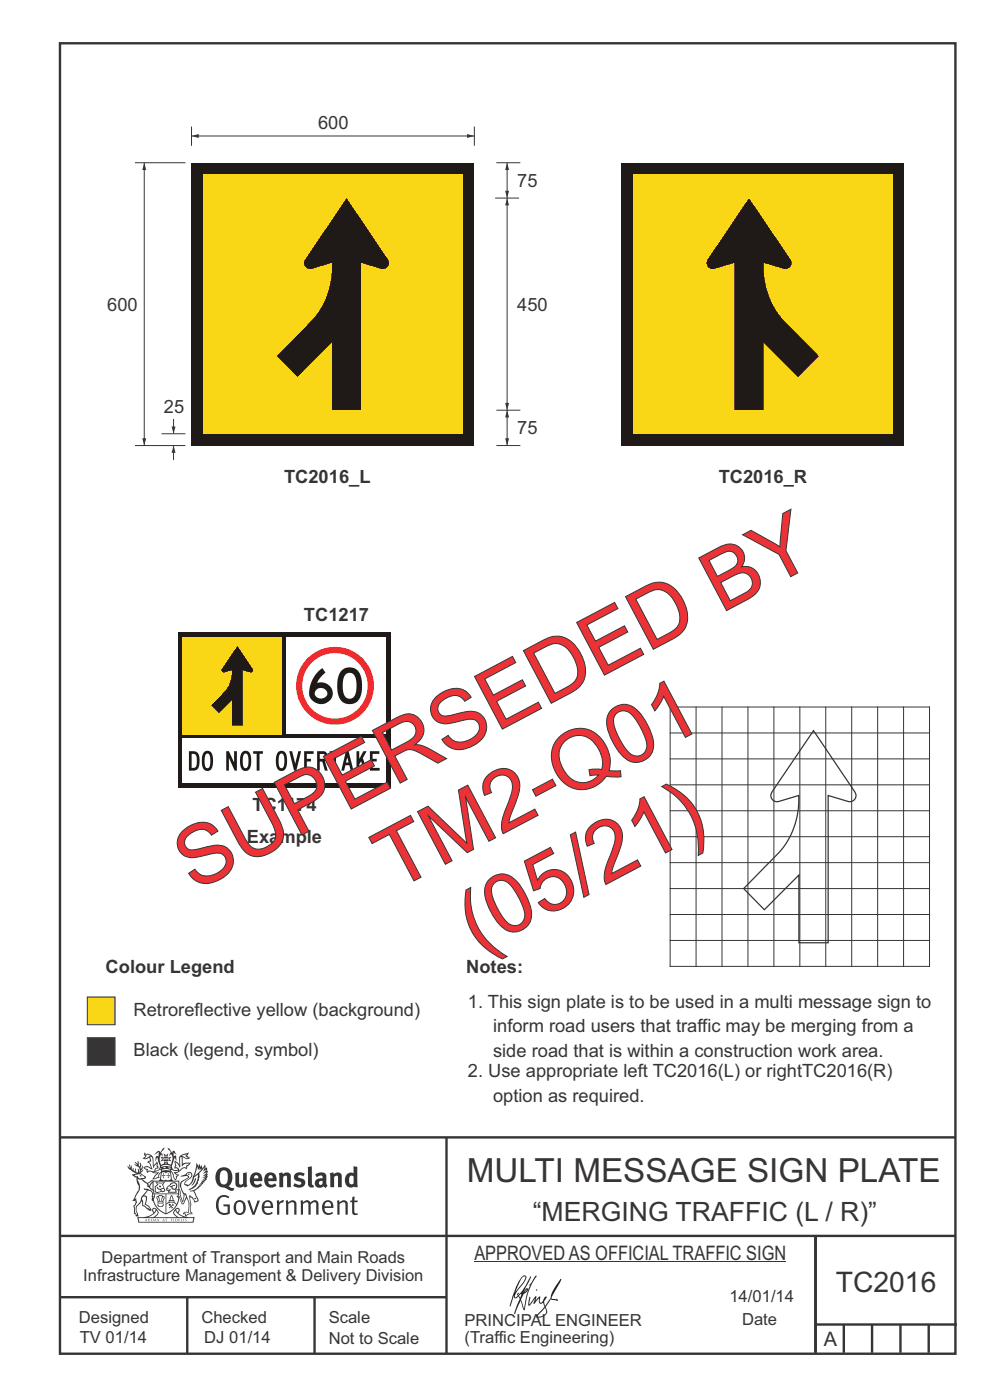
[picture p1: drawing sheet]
<svg xmlns="http://www.w3.org/2000/svg" width="210mm" height="297mm" viewBox="0 0 210 297" stroke-linecap="round" stroke-linejoin="round" font-family="sans-serif">
<g fill="none" stroke="#373435" stroke-width=".51">
<path d="M12.7 9.2h190v278h-190zM12.7 241.3h190M94.7 241.4v45.8M12.7 275.2h82M12.7 262.2h190.1M39.7 275.2v12M66.7 275.2v12M173 262.1v24.9M173 281h30M179 281v6M185 281v6M191 281v6"/>
<path d="M197 281v6"/>
</g>
<path d="M100.6 267.7h66.2" fill="none" stroke="#373435" stroke-width=".21"/>
<g fill="#373435">
<path d="M47 248.4a2.55 2.55 0 0 0 0 2.7l.3 .2a.81 .81 0 0 0 1-1v-.5a1.04 1.04 0 0 0-1.1-1.5zM46.3 248.1a1.82 1.82 0 0 1 2.1-.2 1.82 1.82 0 0 1 .9 1.8 2.29 2.29 0 0 1-.8 2l.7 .3h.5l-.2 .6a2.87 2.87 0 0 1-2-.7 2.12 2.12 0 0 1-1.7-3.1z" fill-rule="evenodd"/>
<path d="M49.9 248.9l.8-.2v2a.46 .46 0 0 0 .3 .6 .46 .46 0 0 0 .6-.3v-2.1l.7-.2v2.4l.2 .5-.5 .3-.3-.3a1.02 1.02 0 0 1-1.2 .3 1.02 1.02 0 0 1-.6-1.1z" fill-rule="evenodd"/>
<path d="M54 249.5l-.1 .5h.9a.49 .49 0 0 0-.2-.6 .49 .49 0 0 0-.6 .1zM53.4 249.1a1.34 1.34 0 0 1 1.6-.2 1.34 1.34 0 0 1 .6 1.5v.2h-1.7a.77 .77 0 0 0 .5 .8 .77 .77 0 0 0 .9-.4l.3 .5a1.59 1.59 0 0 1-2 .2 1.59 1.59 0 0 1-.5-2.1z" fill-rule="evenodd"/>
<path d="M57 249.5l-.1 .5h1a.49 .49 0 0 0-.2-.6 .49 .49 0 0 0-.7 .1zM56.4 249.1a1.34 1.34 0 0 1 1.6-.2 1.34 1.34 0 0 1 .7 1.5v.2h-1.8a.77 .77 0 0 0 .5 .8 .77 .77 0 0 0 .9-.4l.4 .5a1.59 1.59 0 0 1-2.1 .2 1.59 1.59 0 0 1-.5-2.1z" fill-rule="evenodd"/>
<path d="M59.2 248.9l.7-.2 .1 .4a.95 .95 0 0 1 1-.3 .95 .95 0 0 1 .7 .8v2.3h-.8v-2.3a.46 .46 0 0 0-.8 .1v2.2h-.8z" fill-rule="evenodd"/>
<path d="M62.6 249.1a1.75 1.75 0 0 1 2-.1l-.2 .5-.6-.2a.43 .43 0 0 0-.6 .3l.4 .3a1.04 1.04 0 0 1 1.2 1.1 1.04 1.04 0 0 1-1.4 1l-1.2-.4 .3-.6 1 .4 .4-.4a.88 .88 0 0 0-1-.5l-.4-.2-.1-.4z" fill-rule="evenodd"/>
<path d="M65.3 247.6l.8-.2 .1 3.8 .3 .2 .1 .4a.88 .88 0 0 1-1 0 .88 .88 0 0 1-.3-1z" fill-rule="evenodd"/>
<path d="M67.8 250.6a.43 .43 0 0 0-.1 .7 .43 .43 0 0 0 .7-.1v-.7zM66.8 249.1a1.7 1.7 0 0 1 2.4 .1v1.9l.3 .4-.4 .5-.5-.4a1.03 1.03 0 0 1-1.7-.1 1.03 1.03 0 0 1 .8-1.5h.7v-.4a.8 .8 0 0 0-1.2 .1z" fill-rule="evenodd"/>
<path d="M70 248.9l.7-.2 .1 .4a.95 .95 0 0 1 1-.3 .95 .95 0 0 1 .7 .8v2.3h-.8v-2.3a.46 .46 0 0 0-.8 .1v2.2h-.8z" fill-rule="evenodd"/>
<path d="M74.3 249.5a1.48 1.48 0 0 0 0 1.7h.5l.2-.1v-1.5l-.3-.2zM75 247.4l.8 .1 .1 4.4h-.7l-.1-.2a1.26 1.26 0 0 1-1.4 0 1.26 1.26 0 0 1-.5-1.3 1.29 1.29 0 0 1 .4-1.4 1.29 1.29 0 0 1 1.4-.1z" fill-rule="evenodd"/>
<path d="M46.4 253.9a1.72 1.72 0 0 1 2.3 0l-.3 .3a1.24 1.24 0 0 0-1.4-.2 1.24 1.24 0 0 0-.6 1.4 1.49 1.49 0 0 0 1.2 1.9l.7-.1v-1.3h-.8l-.1-.4h1.3v1.9a1.93 1.93 0 0 1-2.2 0 1.93 1.93 0 0 1-.7-2.2l.2-.8z" fill-rule="evenodd"/>
<path d="M50.4 255.1a1.65 1.65 0 0 0 .2 2.2 .99 .99 0 0 0 1-1.4 .78 .78 0 0 0-.4-.8 .78 .78 0 0 0-.8 0zM50 254.9a1.33 1.33 0 0 1 1.6-.1 1.33 1.33 0 0 1 .5 1.4 1.31 1.31 0 0 1-1.3 1.6 1.31 1.31 0 0 1-1.2-1.6v-.6z" fill-rule="evenodd"/>
<path d="M52.5 254.7l.4-.1 .9 2.6 .8-2.5h.5l-1.1 3h-.5z" fill-rule="evenodd"/>
<path d="M56.3 255.2l-.2 .7h1.3a.7 .7 0 0 0-.3-.8 .7 .7 0 0 0-.8 .1zM55.9 255a1.22 1.22 0 0 1 1.5-.2 1.22 1.22 0 0 1 .5 1.5h-1.8a.93 .93 0 0 0 .5 1 .93 .93 0 0 0 1.1-.2l.2 .3a1.43 1.43 0 0 1-1.8 .1 1.43 1.43 0 0 1-.6-1.7z" fill-rule="evenodd"/>
<path d="M58.7 254.7l.4-.1 .1 .5 .4-.4 .6-.1-.2 .5a.66 .66 0 0 0-.8 .7v1.9h-.4z" fill-rule="evenodd"/>
<path d="M60.6 254.7l.4-.1 .1 .5a.94 .94 0 0 1 1-.5 .94 .94 0 0 1 .8 .8v2.3h-.5l-.1-2.5a.81 .81 0 0 0-1.2 .3v2.2h-.4z" fill-rule="evenodd"/>
<path d="M63.7 254.7l.5-.1 .1 .5 .4-.3a.78 .78 0 0 1 1.1 .3 .9 .9 0 0 1 1-.5 .9 .9 0 0 1 .8 .8v2.3h-.5l-.1-2.5a.67 .67 0 0 0-1.1 .3v2.2h-.5v-2.4l-.4-.3-.7 .4v2.3h-.5z" fill-rule="evenodd"/>
<path d="M69 255.2l-.1 .7h1.3a.7 .7 0 0 0-.3-.8 .7 .7 0 0 0-.9 .1zM68.7 255a1.22 1.22 0 0 1 1.5-.2 1.22 1.22 0 0 1 .5 1.5h-1.8a.93 .93 0 0 0 .4 1 .93 .93 0 0 0 1.2-.2l.1 .3a1.44 1.44 0 0 1-1.7 .1 1.44 1.44 0 0 1-.6-1.7z" fill-rule="evenodd"/>
<path d="M71.4 254.7l.5-.1 .1 .5a.94 .94 0 0 1 1-.5 .94 .94 0 0 1 .8 .8v2.3h-.5l-.1-2.5a.81 .81 0 0 0-1.2 .3v2.2h-.4z" fill-rule="evenodd"/>
<path d="M74.7 253.9l.5-.1v.9h.7l-.1 .3h-.6v2.2l.1 .2h.5l.1 .3a.75 .75 0 0 1-1.2-.6v-2.1h-.4v-.3h.4z" fill-rule="evenodd"/>
<path d="M30.8 244.9l1.1 .3-.9 .5h-.4l.6-.5zM31.8 245.4h.2a2.44 2.44 0 0 1 .4 1.9l.1 .5 .7-1-.1 .6 .3 .3a.57 .57 0 0 0-.6 .7l-1-.1-.5 .2 .2-.5-.8-.3 .7-.1 .9 .5 .1-.1-.6-1.3-.2-.2h.5zM30.7 244.4l-.1 .5 .2 .4-.6 .4a1.04 1.04 0 0 0 1.4-.1l.2 .6-.3 .1-.2 .4a.94 .94 0 0 1 .8 1.1l-.2-.1a1.16 1.16 0 0 0-1.5-.1l.3 .4 .4 .2 .1 .5 .2 .1 .1-.2a.94 .94 0 0 1 1.1 .2l.8 .1-1.2 1.2a1.13 1.13 0 0 0 1.2-.2l.4-.1-.1-.4 .5-.8a.83 .83 0 0 0-.6 1.1l-.3-.1-.7 .4 1.1-1.4-.5 .1-.5-.1 1.3-.5-.1-.1-.9 .4v-.3l.2-.2 .3 .1 .1-.3-.2-.4v-.6l-.1-.4-.7 1v-.7a1.42 1.42 0 0 0-1.6-1.8z" fill-rule="evenodd"/>
<path d="M38.5 245.2l.5-.2 .7-.1-.6 .3 .8 .5h-.3zM38.3 245.5l.2-.1 .1 2a1.69 1.69 0 0 1 1.6-.6l-.8 .5 .1 .5a1.1 1.1 0 0 0-1.5 .6l-.1-.5-.2-.2h-.5l.3-.4-.3-.7a1.42 1.42 0 0 1 .8 1.1l.2-.1zM37.1 246.2l.1 1-.2 .3 .1 .4h.5l.1 .2a.96 .96 0 0 1-1.1-.1l-.1 .1a1.06 1.06 0 0 0 1.3 .2v.1a.72 .72 0 0 1-1 .2l.3 .5 .6 .2-.4 .2-.1 .6-.2-.3-.4-1.1-.4-.4 .4 .9a1.54 1.54 0 0 0 .7 1.2l.2-.3a.58 .58 0 0 1 .4-.8l.2-.1h-.3l-.5-.3 .9-.5a.93 .93 0 0 1 1.2-.5v.2l.2-.2 .1-.5a.99 .99 0 0 0 .7-.8l-1.3 .1-.3 .2-.1-1.4 .9 .4 .9-.3h-.4l-.5-.4 .4-.7-.6 .2a1.46 1.46 0 0 0-1.4 2.1v.4l-.2-.4z" fill-rule="evenodd"/>
<path d="M35.6 248.9l.2 .1-.1 .3 .4 .1h-.4v.6l-.1-.6h-.3l.3-.1z" fill-rule="evenodd"/>
<path d="M34.6 248.9l.2 .1v.3l.3 .1h-.3l-.1 .6v-.6h-.4l.4-.1z" fill-rule="evenodd"/>
<path d="M34.3 248.8a.57 .57 0 0 1 .9 .2 .57 .57 0 0 1 .9-.2l.2 1.4h-.2a.57 .57 0 0 1-.9 0 .69 .69 0 0 1-1.1 0zM34.2 248.1l-.3 2.1-.2 .4h3l-.2-.4-.3-2.1h-.2v.2l-.8-.1-.8 .1v-.2z" fill-rule="evenodd"/>
<path d="M34.2 252.4a.3 .3 0 0 0 .6 0 .3 .3 0 0 0-.6 0zM33.3 250.9l.3 .3-.3 .4a.79 .79 0 0 0 0 1.3l.8-.2-.1-.3a.55 .55 0 0 1-.7-.6l.1-.1 .2 .3 .3 .2 .8-.2-.4-.7 .4-.4-.7 .2zM33 250.7l1.1 .2 .9-.2-.4 .6 .4 1.2a.56 .56 0 0 1-.8 .3l-.2 .1a.73 .73 0 0 1-.9 .1 .73 .73 0 0 1-.3-1v-.4l.6-.4z" fill-rule="evenodd"/>
<path d="M35.6 251.8l.7-.4a.58 .58 0 0 1 1-.1 .58 .58 0 0 1-.4 .9l-.3-.3a.43 .43 0 0 1 .6-.4 .57 .57 0 0 0-.8 .2l-.2-.1-.3 .1 .4 .2a.55 .55 0 0 0 .9 .4v.5h-1.3l.3-.4-.1-.1-.6 .1 .2-.3-.2-.1zM35.4 251.8l-.1 .2a.39 .39 0 0 0 .2 .6h.3l-.2 .4h1.9l-.1-.8a.86 .86 0 0 0-.1-1.3 .86 .86 0 0 0-1.3 .4z" fill-rule="evenodd"/>
<path d="M36 254.8h.8v.2h-.8zM36.4 253.8l.2 .8h-.4zM36.4 253.5l-.3 .5-.1 .6h-.2v.4l-.7 .4 .2 .1a1.48 1.48 0 0 1 2.1 .2l.2-.1-.6-.5v-.5h-.2l-.1-.6z" fill-rule="evenodd"/>
<path d="M35.8 255.4l.4 .1 .1 .3 .3-.2-.2-.2a.38 .38 0 0 1 .5 .5l-.2-.2-.3 .2 .3 .2-.3 .3-.1-.4-.4 .4-.1-.2 .4-.3-.1-.1-.2 .1z" fill-rule="evenodd"/>
<path d="M34.5 254h.2v.2l-.2 .6h-.2zM33.6 255.3h.9v.2a.55 .55 0 0 1-.8 .4v-.2l-.2-.1zM33.4 254h.2l.2 .8h-.2zM33.6 255l.8-.1 .1 .2h-.8zM33.8 253.7h.5l-.2 1.1h-.1zM33.3 253.8l-.1 .3 .3 1.1a.48 .48 0 0 0-.1 .6 .48 .48 0 0 0 .5 .2h.5a.49 .49 0 0 0 .2-.8l.3-1.1-.1-.3a1.42 1.42 0 0 0-1.5 0z" fill-rule="evenodd"/>
<path d="M33.7 251.5l.4 .1 .1 .3h-.3z" fill-rule="evenodd"/>
<path d="M41.3 250.1l.3-.2-.2 .8-.6 .8h-.2l.5-.7z" fill-rule="evenodd"/>
<path d="M39.7 249l.3-.2 .5 .2a.88 .88 0 0 1-.6 1.1 1.22 1.22 0 0 0-.8 1.3l.5 .2a.72 .72 0 0 0 .9-.4l.5-.8 .2-.6 .8-.6v.2a2.85 2.85 0 0 1-2 2.9l.1 .1a2.13 2.13 0 0 0 1.9-1.5v-.3a2.01 2.01 0 0 0 .3-1.7l1.1-1.3-.4 1 .7-.5-.7 1 .8-.4-.8 .8 .7-.2-.9 .6 .8-.1-.8 .4h.7l-.8 .3 .3 .2h-.4l.2 .3h-.4l.2 .3h-.4l.1 .2h-.1a2.16 2.16 0 0 1-2 1.1l.1 .2 .4-.1a.76 .76 0 0 1 .7 .8l.5 1.2-.6 .2a1.45 1.45 0 0 0-1.1-1.3l.2 1.8-.1 1.8 .4 .3a1.07 1.07 0 0 0-1.2 .4v-.3l-.5-.2a.87 .87 0 0 1 1.1-.1v-.7a4.4 4.4 0 0 0-.6-3.1l-.1-.3h-.2a2.16 2.16 0 0 1-.7-2.2l.3-.4 1.2-.7a.55 .55 0 0 0-.4-.8zM37.8 252.4a.76 .76 0 0 1 .3 1.1l.6 1.6 .4-1.7 .2 .1a.61 .61 0 0 1-.1 .9l-.3 .8-.2 .1-.7-1.6-.3 .1a1.18 1.18 0 0 0 .1-1.4zM41.8 247.5l.2 .7 .3-.5v.6l.4-.5a1.9 1.9 0 0 1-1.2 1.4l-.3 .3zM38.2 249.6l1.4-.2 .2 .2v.3l-.5 .2a1.26 1.26 0 0 0-.9 1.9l.2 .7a1.84 1.84 0 0 1 .1 2.1l-.4-1.4a.96 .96 0 0 0-.4-1.2l-.4 .2a.78 .78 0 0 1 0 1.3l.1 .3h.4l.4 1.1a.38 .38 0 0 0 .2 .4 .38 .38 0 0 0 .4-.1l.6-1.2a2.94 2.94 0 0 1 .4 2.5l-.1 .4h-.8l-.3 .4v.2l.4-.1 .1 .4 .2 .1a1.02 1.02 0 0 1 1.3-.5v-.4l-.3-.1 .1-1.8-.3-1.3h.1a1.14 1.14 0 0 1 .8 1 .63 .63 0 0 0 .8-.2 .63 .63 0 0 0-.2-.9l-.6-1.2 .9-.6 .2-.4h.3l-.1-.2h.4l-.1-.3h.3l-.1-.3 .5-.1-.2-.2 .6-.4v-.2h-.2l.4-.5h-.3l.3-.5-.4 .1 .4-.5v-.3l-.3 .2 .2-.7-.1-.2-.4 .3v-.8l-.6 .8-.2-.8-.2 .5-.3-.7-.1 .6-.5-.8-.1 1.4-.6 1.8a1.81 1.81 0 0 1-1 1.5l-.6-.2a1.75 1.75 0 0 1 1.1-1.2 .75 .75 0 0 0 .1-1.3 .75 .75 0 0 0-1.2 .4z" fill-rule="evenodd"/>
<path d="M41.2 254.1h.3l.2 .2-.4 .1z" fill-rule="evenodd"/>
<path d="M29.4 258.4h11.6l-.1 .8h-11.4zM31.3 258.2l.5-.1a2.48 2.48 0 0 0 1.4-1.3l.3 .5-.5 .6-.5 .3zM32.5 256.6l.3-.2 .2 .1-.3 .7zM37.2 256.8a2.65 2.65 0 0 0 1.8 1.4h-1.1l-.5-.3-.5-.6zM37.4 256.5l.2-.1 .3 .2-.3 .6zM29.2 258.2l.1 1.2h11.8l.2-1.1-.2-.1a4.1 4.1 0 0 1-3.3-.9l.3-.4-.1-.6a1.06 1.06 0 0 0-1.3 1l.2 .4 .6 .5h-4.7l.3-.1a.84 .84 0 0 0 .6-.8 .84 .84 0 0 0-.5-.8l-.3-.2h-.5l-.1 .6 .3 .4a4.2 4.2 0 0 1-3.4 .9z" fill-rule="evenodd"/>
<path d="M31 258.7l.1 .2h-.2zM31 258.5l-.3 .6 .4-.2 .2 .2z" fill-rule="evenodd"/>
<path d="M31.3 258.6h.3v.4a.25 .25 0 0 0 .2-.1 .25 .25 0 0 0-.1-.3h.1a.29 .29 0 0 1 0 .4 .29 .29 0 0 1-.4 0 .29 .29 0 0 1 0-.4z" fill-rule="evenodd"/>
<path d="M32.2 258.6a.22 .22 0 0 1 .3 .2 .22 .22 0 0 1-.3 .2zM32 258.6l.1 .4a.33 .33 0 0 0 .4 0 .33 .33 0 0 0 0-.4 .33 .33 0 0 0-.5 0z" fill-rule="evenodd"/>
<path d="M32.9 258.7l.1 .2h-.2zM32.9 258.5l-.2 .6 .3-.2 .2 .2z" fill-rule="evenodd"/>
<path d="M33.3 258.6h.2l.1 .1 .2-.1-.2 .2 .2 .3-.3-.3-.1 .3h-.1l.2-.3z" fill-rule="evenodd"/>
<path d="M34.7 258.7l.1 .2h-.2zM34.7 258.5l-.3 .6 .4-.2 .2 .2z" fill-rule="evenodd"/>
<path d="M35 258.5h.5l-.2 .1v.5h-.2l.1-.5z" fill-rule="evenodd"/>
<path d="M36.2 258.6l.3-.1-.1 .1v.2h.1h-.1v.3h-.2z" fill-rule="evenodd"/>
<path d="M36.7 258.6h.2v.5h-.2z" fill-rule="evenodd"/>
<path d="M37.3 258.6a.22 .22 0 0 1 .3 .2 .22 .22 0 0 1-.3 .2zM37.1 258.6v.4a.33 .33 0 0 0 .5 0 .33 .33 0 0 0 0-.4 .33 .33 0 0 0-.5 0z" fill-rule="evenodd"/>
<path d="M37.8 258.6l.4-.1-.2 .1v.2h.1h-.1v.2l.2 .1h-.4z" fill-rule="evenodd"/>
<path d="M38.4 258.6h.2l-.1 .4 .2 .1h-.3z" fill-rule="evenodd"/>
<path d="M38.9 258.6h.2v.5h-.2z" fill-rule="evenodd"/>
<path d="M39.3 258.6h.2h-.1l.2 .3-.2 .2-.1-.1v-.1l.2 .1z" fill-rule="evenodd"/>
<path d="M34.2 247.4a1.51 1.51 0 0 1 2 .2 2.67 2.67 0 0 0-2.1 0zM35.7 247.6l.4 .1 .1 .3-.4-.1zM34.6 247.6h.5l.1 .2h-.4zM34 247.8l.3 .2h-.3zM34.9 246.9l.3-.2 .3 .2zM34.9 245.6l.2 .1v.3h-.2zM35 245.1l.2 .2 .2-.2-.1 .3h-.2zM35.1 246.3h.2l.1 .4-.2-.2-.2 .2zM35.3 245.7l.2-.1v.4h-.2zM34.4 245.7h.3l.1 .3-.4 .1 .2-.2zM35.7 245.7h.3l-.2 .2 .2 .2-.4-.1zM32.7 244.9l1-.5-.1 1-.2-.2-.3 .2-.3 1.1 .5-1 .3 .9a1.84 1.84 0 0 1 .2 1.7l.4 .1a2.48 2.48 0 0 1 2.2 0l.2-.2-.2-.7 .7-1.8 .4 .7-.2-1-.2-.1-.2 .3v-.9l.6 .4-.6-.8-.3 .1-.1 .4-.5-.9-.5-.3 .2 .5 .6 .5-.5 .8 .4-.4a2.06 2.06 0 0 1 0 2.3l-.5-.2-.2-.6 .1-.1 .8 .2-.4-.5 .4-.5-.7 .2-.2-.2 .2-.7-.5 .4-.5-.4 .2 .7-.2 .2-.7-.2 .4 .5-.4 .5 .8-.2 .1 .1-.2 .6-.5 .2a2.02 2.02 0 0 1 0-2.2l.3 .5-.1-.7-.3-.1 .8-1.2-.4 .3-.5 .8-.2-.3a.8 .8 0 0 0-.8 .5z" fill-rule="evenodd"/>
<path d="M29.2 250.1l.3 .1a.61 .61 0 0 1 .8 .4l.3 .2a.8 .8 0 0 1 .6 1l.4 .1 .5 .5a1 1 0 0 1 .5 1.1l-.1 .7v-.5h-.1a.96 .96 0 0 0-.8-1.3l-.2-.2h-.7l-.1-.1-.1 .1 .1 .3h.6l-1.2 1.3-.2 1-.4 .6a1.33 1.33 0 0 0-.5 1.8l.2 .5a1.26 1.26 0 0 1-.5-1.5l-.1-.3a1.56 1.56 0 0 0 .4-1.7l-.3 .2 .2-.5a3.2 3.2 0 0 0 .7-3zM30.4 253.9h.4a2.06 2.06 0 0 1-.1 1.6l.7 .5 .4 .4-.6-.1-.8-.6-.1-.9a.51 .51 0 0 1 .1-.9zM28.6 249.3a1.52 1.52 0 0 1 2.1 .5l-1.1 .2-.2-.1-.1-.4h-.5zM27.5 247v.8l-.3-.4h-.1a3.1 3.1 0 0 0 1.9 1.6l-1 .1 .5 .6 .5 .1 .1 1.1a1.84 1.84 0 0 1-.3 2.5l-.4 .9-.3 .4 .2 .1 .4-.1 .1 .4-.2 .5-.3 .2 .1 1.7h.2l.3 .5 .1 .1 .4-.1-.1-.5a1.3 1.3 0 0 1-.1-1.7l.9-1 .1 1.1 .6 .2 .5 .5 .1-.1 .2 .3h.5a1.85 1.85 0 0 0-1.2-1.4l.1-.3a1.39 1.39 0 0 0 0-1.4l-.5-.1 .5-.5a.66 .66 0 0 1 .9-.4 .66 .66 0 0 1 .3 .9l-.1 .4 .2-.1v.2l-.1 .3 .2 .5 .1-.3a2.24 2.24 0 0 0 .1-2.2 .73 .73 0 0 1-.7-.7 .73 .73 0 0 1 .6-.7v-.2a.94 .94 0 0 0-.9 .8 .48 .48 0 0 1-.1-.6 .48 .48 0 0 1 .5-.2l.5-.3a.51 .51 0 0 0-.8 .2l-.5 .2-1-.8h.6l.2-.5-1.2-.7 .5-.5v-.3l-.5 .4 .1-.2a.69 .69 0 0 0 .2-1v.4l-.2 .3v-1.1l-.3-.2 .1 .6-.1 .2-.4-1.3v.7l-.6-.4 .5 .7-.6-.2 .3 .3a1 1 0 0 1 .7 1.4l-.2-.8v.9l-.5-.2v-.8l-.2 .7-.2-.1-.1-.6-.2 .4-.2-.2 .1-.7-.2 .5z" fill-rule="evenodd"/>
<path d="M29.6 249.4l.2-.1 .3 .2z" fill-rule="evenodd"/>
<path d="M32.4 250.5h5.6v2l-.2-.1v-1.7h-5.2v2.5h5.2v-.8l.1 .2-.1 1.1v-.3h-2.5v4a4.1 4.1 0 0 0 2.6-3.6l.1-.1a4 4 0 0 1-2.8 3.9 4.2 4.2 0 0 1-2.8-4.7l.1 1.2 .1-.1a3.8 3.8 0 0 0 2.5 3.4v-4h-2.5l-.2-.9z" fill-rule="evenodd"/>
<circle cx="40" cy="249.1" r=".17"/>
</g>
<g fill="#252726">
<path d="M111.6 273.7l.2-.2-.5 .7zM110.4 274.5l.3 .1-.3 .7-.3-.4zM110.9 270.9l.5-.1a9.3 9.3 0 0 1-2 3.2l-.1 .2 1-2.5zM110.6 271a14.7 14.7 0 0 0-2.2 4.9l-.3 1.2 .1 .1 .8-2.4a.42 .42 0 0 0 .2 .7 .42 .42 0 0 0 .6-.3l.2-.2 .2 .6-1.1 3.1h.2l1.1-2.8 .6 1.9 .2 .2 .2-.5a13.5 13.5 0 0 1 2-6.2l.5-.5-.2-.2-1.6 2.1 .4-.1a14.9 14.9 0 0 0-1.3 5.1l-.4-1.2a1.39 1.39 0 0 1 .2-1.8l.1-.2a.92 .92 0 0 0 .8-1.2 .75 .75 0 0 0-.7 .7l-.2 .2 1.6-3.4h-.1l-.4 .7a10.5 10.5 0 0 1-2.2 3.2l.2-.4a.32 .32 0 0 0-.4 .2 .32 .32 0 0 0 .1 .4l-.5 .4a3.2 3.2 0 0 1 1.1-2.3l.5-.6a2.49 2.49 0 0 0 .7-1.6l-.3-.2z" fill-rule="evenodd"/>
<path d="M115.6 277.5a1.15 1.15 0 0 1 .1 1.3 1.15 1.15 0 0 1-1.2 .5h-.5zM112.3 275.1l-.3 1.7 .3 .2 1.2-1.5-.3 1.1 1.1-1.2a.94 .94 0 0 0 .4 1.2l.5-.3 .3 .9-1.2 1.3a.98 .98 0 0 0-.5 1 1.9 1.9 0 0 0 2.3-1.3l-.1-.3a1.02 1.02 0 0 1 .3-1.4l.5-.9 1.5 .3-.2-.5v.3l-1.1-.2v-.2l2-3.6 .1-.3-.1-.1-1.8 2.7a6.6 6.6 0 0 1-1.5 3l-.2-.2a1.01 1.01 0 0 1 .4-1.4l.1-.2-.3-.2-.3 .5-.2 .5-.5 .4-.2-.4 .1-.9-.2-.1-.8 .9 .2-.9h-.1l-1.4 1.7 .2-1.4v-.1z" fill-rule="evenodd"/>
<path d="M113.7 273.5l.3 .3h-.3z" fill-rule="evenodd"/>
</g>
<path d="M18.5 211.5h5.9v5.9h-5.9z" fill-rule="evenodd" fill="#fad716" stroke="#373435" stroke-width=".21"/>
<path d="M18.5 220.1h5.9v5.9h-5.9z" fill-rule="evenodd" fill="#373435" stroke="#4b4b4d" stroke-width=".21"/>
<path d="M40.6 34.5h60v60h-60z" fill-rule="evenodd" fill="#1f1a17"/>
<path d="M43.1 37h55v55h-55z" fill-rule="evenodd" fill="#fad716"/>
<path d="M40.6 28.9h60" fill="none" stroke="#373435" stroke-width=".21"/>
<g fill="#373435">
<path d="M99.1 28.4l1.5 .5-1.5 .4z"/>
<path d="M40.6 28.9l1.6-.5v.9z"/>
</g>
<path d="M100.6 26.9v4M105.3 34.5h5.1M105.3 94.5h5.1M105.3 87h5.1M107.6 87v7.5" fill="none" stroke="#373435" stroke-width=".21"/>
<g fill="#373435">
<path d="M107.6 87l.4 1.6h-.8z"/>
<path d="M107.2 93h.8l-.4 1.5z"/>
</g>
<path d="M107.6 34.5v7.5M105 42h5.1" fill="none" stroke="#373435" stroke-width=".21"/>
<g fill="#373435">
<path d="M107.2 40.5h.8l-.4 1.5z"/>
<path d="M107.6 34.5l.4 1.6h-.8z"/>
</g>
<path d="M107.6 42v45" fill="none" stroke="#373435" stroke-width=".21"/>
<g fill="#373435">
<path d="M107.6 42l.4 1.6h-.8z"/>
<path d="M107.2 85.5h.8l-.4 1.5z"/>
</g>
<path d="M36.8 88.9v3.1" fill="none" stroke="#373435" stroke-width=".21"/>
<path d="M36.4 90.5h.8l-.4 1.5z" fill="#373435"/>
<path d="M36.8 94.5v3.1" fill="none" stroke="#373435" stroke-width=".21"/>
<path d="M36.8 94.5l.4 1.6h-.8z" fill="#373435"/>
<path d="M28.6 34.5h10.7M30.6 34.5v60M28.6 94.5h10.7M34.3 92h5" fill="none" stroke="#373435" stroke-width=".21"/>
<g fill="#373435">
<path d="M30.2 93h.8l-.4 1.5z"/>
<path d="M30.6 34.5l.4 1.6h-.8z"/>
</g>
<path d="M40.6 26.9v4" fill="none" stroke="#373435" stroke-width=".21"/>
<g fill="#1f1a17">
<path d="M73.5 42l8.7 12.9 .3 .7-.3 1-.4 .4-.6 .1-4.6-1.3v31.2h-6.2v-14.4l-7.3 7.4-4.4-4.5 7.3-7.4a16.9 16.9 0 0 0 4.4-12.3l-4.6 1.3-.9-.4-.4-.9 .3-.9z" fill-rule="evenodd"/>
<path d="M131.8 34.5h60v60h-60z" fill-rule="evenodd"/>
</g>
<path d="M134.3 37h55v55h-55z" fill-rule="evenodd" fill="#fad716"/>
<g fill="#1f1a17">
<path d="M158.9 42l8.7 12.9 .3 .9-.4 .9-.9 .4-4.6-1.3v.3a16.8 16.8 0 0 0 4.4 12l7.3 7.4-4.4 4.5-7.3-7.4v14.4h-6.2v-31.2l-4.6 1.3-.6-.1-.4-.4-.3-1 .3-.7z" fill-rule="evenodd"/>
<path d="M60.3 134.2h22.5v22.5h-22.5z" fill-rule="evenodd"/>
<path d="M37.8 134.2h22.5v22.5h-22.5z" fill-rule="evenodd"/>
</g>
<path d="M60.7 135.2h21.1v20.6h-21.1z" fill-rule="evenodd" fill="#fff"/>
<circle cx="71.1" cy="145.5" r="8.3" fill="#ef2b2f"/>
<circle cx="71" cy="145.5" r="6.9" fill="#fff"/>
<g fill="#1f1a17">
<path d="M67.5 142.5l-1.2 1.6-.7 2v1.5l.8 1.1a2.39 2.39 0 0 0 3.2 .3 2.39 2.39 0 0 0 .6-3.2l-.3-.3a2.51 2.51 0 0 0-2.6-.6l.5-1 1.2-1.2-.6-1zM67.1 146.3l.8-.3 .9 .1 .6 .7v.7l-.4 .4-.6 .2-1-.1-.4-.2-.2-.5v-.5z"/>
<path d="M72.5 142.2l-.6 .9-.3 1.2a5 5 0 0 0 1.2 4.7 2.58 2.58 0 0 0 2.7 0 2.58 2.58 0 0 0 1.2-2.4v-2.7l-.4-1-.4-.7-.8-.5-.9-.1-1 .1zM73.3 143.1a1.35 1.35 0 0 1 1.5-.2 1.35 1.35 0 0 1 .7 1.4v2.4a1.38 1.38 0 0 1-1.3 1.5 1.38 1.38 0 0 1-1.4-1.5v-2.3l.2-.8z"/>
</g>
<path d="M37.8 155.8h45v11.2h-45z" fill-rule="evenodd" fill="#1f1a17"/>
<path d="M38.7 156.7h43.1v9.4h-43.1z" fill-rule="evenodd" fill="#fff"/>
<g fill="#1f1a17">
<path d="M48 159.4h.6l1.1 2.3v-2.3h.5v4.1h-.4l-1.2-2.7v2.7h-.6z"/>
<path d="M53.7 159.4h2.1v.5h-.8v3.6h-.6v-3.6h-.7z"/>
<path d="M61.4 159.4h.6l.6 2.6 .7-2.6h.6l-1 4.1h-.5z"/>
<path d="M64.5 159.4h2v.5h-1.4v1.1h.9v.5h-.9v1.4h1.5v.6h-2.1z"/>
<path d="M69.9 159.4h2.1v.5h-.7v3.6h-.6v-3.6h-.8z"/>
<path d="M75.6 159.4h.6v1.6l.9-1.6h.7l-.8 1.4 .9 2.7h-.6l-.7-2-.4 .7v1.3h-.6z"/>
<path d="M78.5 159.4h2v.5h-1.5v1.1h.9v.5h-.9v1.4h1.5v.6h-2z"/>
<path d="M40.1 159.4v4.1l1.3-.1 .6-.4 .3-1.2-.1-1.6a1.14 1.14 0 0 0-1.2-.8zM40.6 159.9l.8 .1 .3 .6v1.8l-.2 .3-.3 .2h-.6z"/>
<path d="M43.3 159.5l-.4 1-.1 1.5 .3 1 .6 .5h.8l.5-.6 .2-1.2-.2-1.6a1.04 1.04 0 0 0-1.7-.6zM43.7 160l.5-.1 .4 .8-.1 1.6-.1 .5-.3 .2-.5-.2-.2-.6v-1.5z"/>
<path d="M51.4 159.5l-.4 .9-.1 1.5 .3 1.1 .6 .5h.8l.5-.6 .2-1.4-.2-1.4a1.04 1.04 0 0 0-1.7-.6zM51.8 160l.3-.1 .3 .1 .3 .8-.1 1.6-.2 .4-.2 .2-.5-.2-.2-.7v-1.4z"/>
<path d="M59 159.5l-.4 1.1-.1 1.4 .3 1 .6 .5h.8l.5-.6 .2-1.2-.2-1.6a1.04 1.04 0 0 0-1.7-.6zM59.4 160l.3-.1h.3l.3 .8v1.6l-.2 .5-.3 .2-.4-.2-.3-.7v-1.4z"/>
<path d="M67.3 159.4v4.1h.5v-1.9h.6l.5 1.9h.6l-.6-2 .4-.3 .2-.4-.1-.9-.6-.5zM67.8 159.9l1 .1 .1 .5-.1 .4-1 .1z"/>
<path d="M73.7 160.7l.3 1.1h-.6zM73.4 159.4l-1 4.1h.6l.3-1.2h.8l.3 1.2h.6l-1-4.1z"/>
</g>
<path d="M38.7 135.2h21.1v20.6h-21.1z" fill-rule="evenodd" fill="#fad716"/>
<path d="M50.3 137l3.4 5.2-.1 .3-.4 .2-1.7-.5v11.7h-2.3v-5.4l-2.8 2.8-1.6-1.7 3-3.1 .8-1.4 .5-1.5 .1-1.4-1.8 .5-.3-.2-.1-.4z" fill-rule="evenodd" fill="#1f1a17"/>
<path d="M172.6 155l8.6 12.9 .4 .7-.3 1-.5 .3-.5 .2-4.6-1.3v31.2h-6.2v-14.4l-7.4 7.4-4.4-4.5 7.3-7.4a16.9 16.9 0 0 0 4.4-12.3l-4.6 1.3-.9-.4-.4-.9 .3-.9z" fill="none" stroke="#373435" stroke-width=".26"/>
<g fill="none" stroke="#373435" stroke-width=".21">
<path d="M142.1 155.5h55.2M142.1 150h55.2M142.2 149.9v55.2M147.7 149.9v55.2M153.2 149.9v55.2M158.7 149.9v55.2M164.2 149.9v55.2M169.7 149.9v55.2M175.2 149.9v55.2M180.7 149.9v55.2M186.2 149.9v55.2M191.7 149.9v55.2"/>
<path d="M197.2 149.9v55.2M142.1 177.5h55.2M142.1 172h55.2M142.1 166.5h55.2M142.1 161h55.2M142.1 199.5h55.2M142.1 194h55.2M142.1 188.5h55.2M142.1 183h55.2M142.1 205h55.2"/>
</g>
<g font-size="17.6" fill="#ed3237">
<text x="41.2" y="189.2" transform="rotate(-28 41.2 189.2)">SUPERSEDED BY</text>
<text x="83.8" y="189" transform="rotate(-28 83.8 189)">TM2-Q01</text>
<text x="101.2" y="202.1" transform="rotate(-28 101.2 202.1)">(05/21)</text>
</g>
<text font-size="7.1" fill="#373435" x="99" y="250.8">MULTI MESSAGE SIGN PLATE</text>
<text font-size="6" fill="#373435" x="177.3" y="274.1">TC2016</text>
<text font-size="5.6" fill="#373435" x="113" y="258.9">“MERGING TRAFFIC (L / R)”</text>
<g font-size="4.2" fill="#373435">
<text x="100.6" y="267.2">APPROVED AS OFFICIAL TRAFFIC SIGN</text>
<text x="174.7" y="285.6">A</text>
</g>
<g font-size="3.9" fill="#373435">
<text x="67.5" y="27.3">600</text>
<text x="109.7" y="39.6">75</text>
<text x="22.7" y="65.9">600</text>
<text x="109.7" y="65.9">450</text>
<text x="34.8" y="87.5">25</text>
<text x="109.7" y="92.1">75</text>
<text x="60.3" y="102.4">TC2016_L</text>
<text x="152.5" y="102.4">TC2016_R</text>
<text x="64.5" y="131.8">TC1217</text>
<text x="53.6" y="172.1">TC1174</text>
<text x="52.4" y="178.8">Example</text>
<text x="22.4" y="206.5">Colour Legend</text>
<text x="98.9" y="206.4">Notes:</text>
<text x="28.3" y="215.5">Retroreflective yellow (background)</text>
<text x="99.3" y="213.8">1. This sign plate is to be used in a multi message sign to</text>
<text x="104.6" y="219">inform road users that traffic may be merging from a</text>
<text x="28.3" y="224.1">Black (legend, symbol)</text>
<text x="104.6" y="224.2">side road that is within a construction work area.</text>
<text x="99.3" y="228.6">2. Use appropriate left TC2016(L) or rightTC2016(R)</text>
<text x="104.6" y="233.8">option as required.</text>
</g>
<g font-size="3.5" fill="#373435">
<text x="21.6" y="267.9">Department of Transport and Main Roads</text>
<text x="17.7" y="271.8">Infrastructure Management &amp; Delivery Division</text>
<text x="16.7" y="280.6">Designed</text>
<text x="42.7" y="280.6">Checked</text>
<text x="69.7" y="280.6">Scale</text>
<text x="98.5" y="281.3">PRINCIPAL ENGINEER</text>
<text x="154.7" y="276.1">14/01/14</text>
<text x="157.4" y="281.2">Date</text>
<text x="16.9" y="284.8">TV 01/14</text>
<text x="43.3" y="284.8">DJ 01/14</text>
<text x="69.7" y="285.2">Not to Scale</text>
<text x="98.5" y="284.8">(Traffic Engineering)</text>
</g>
</svg>
